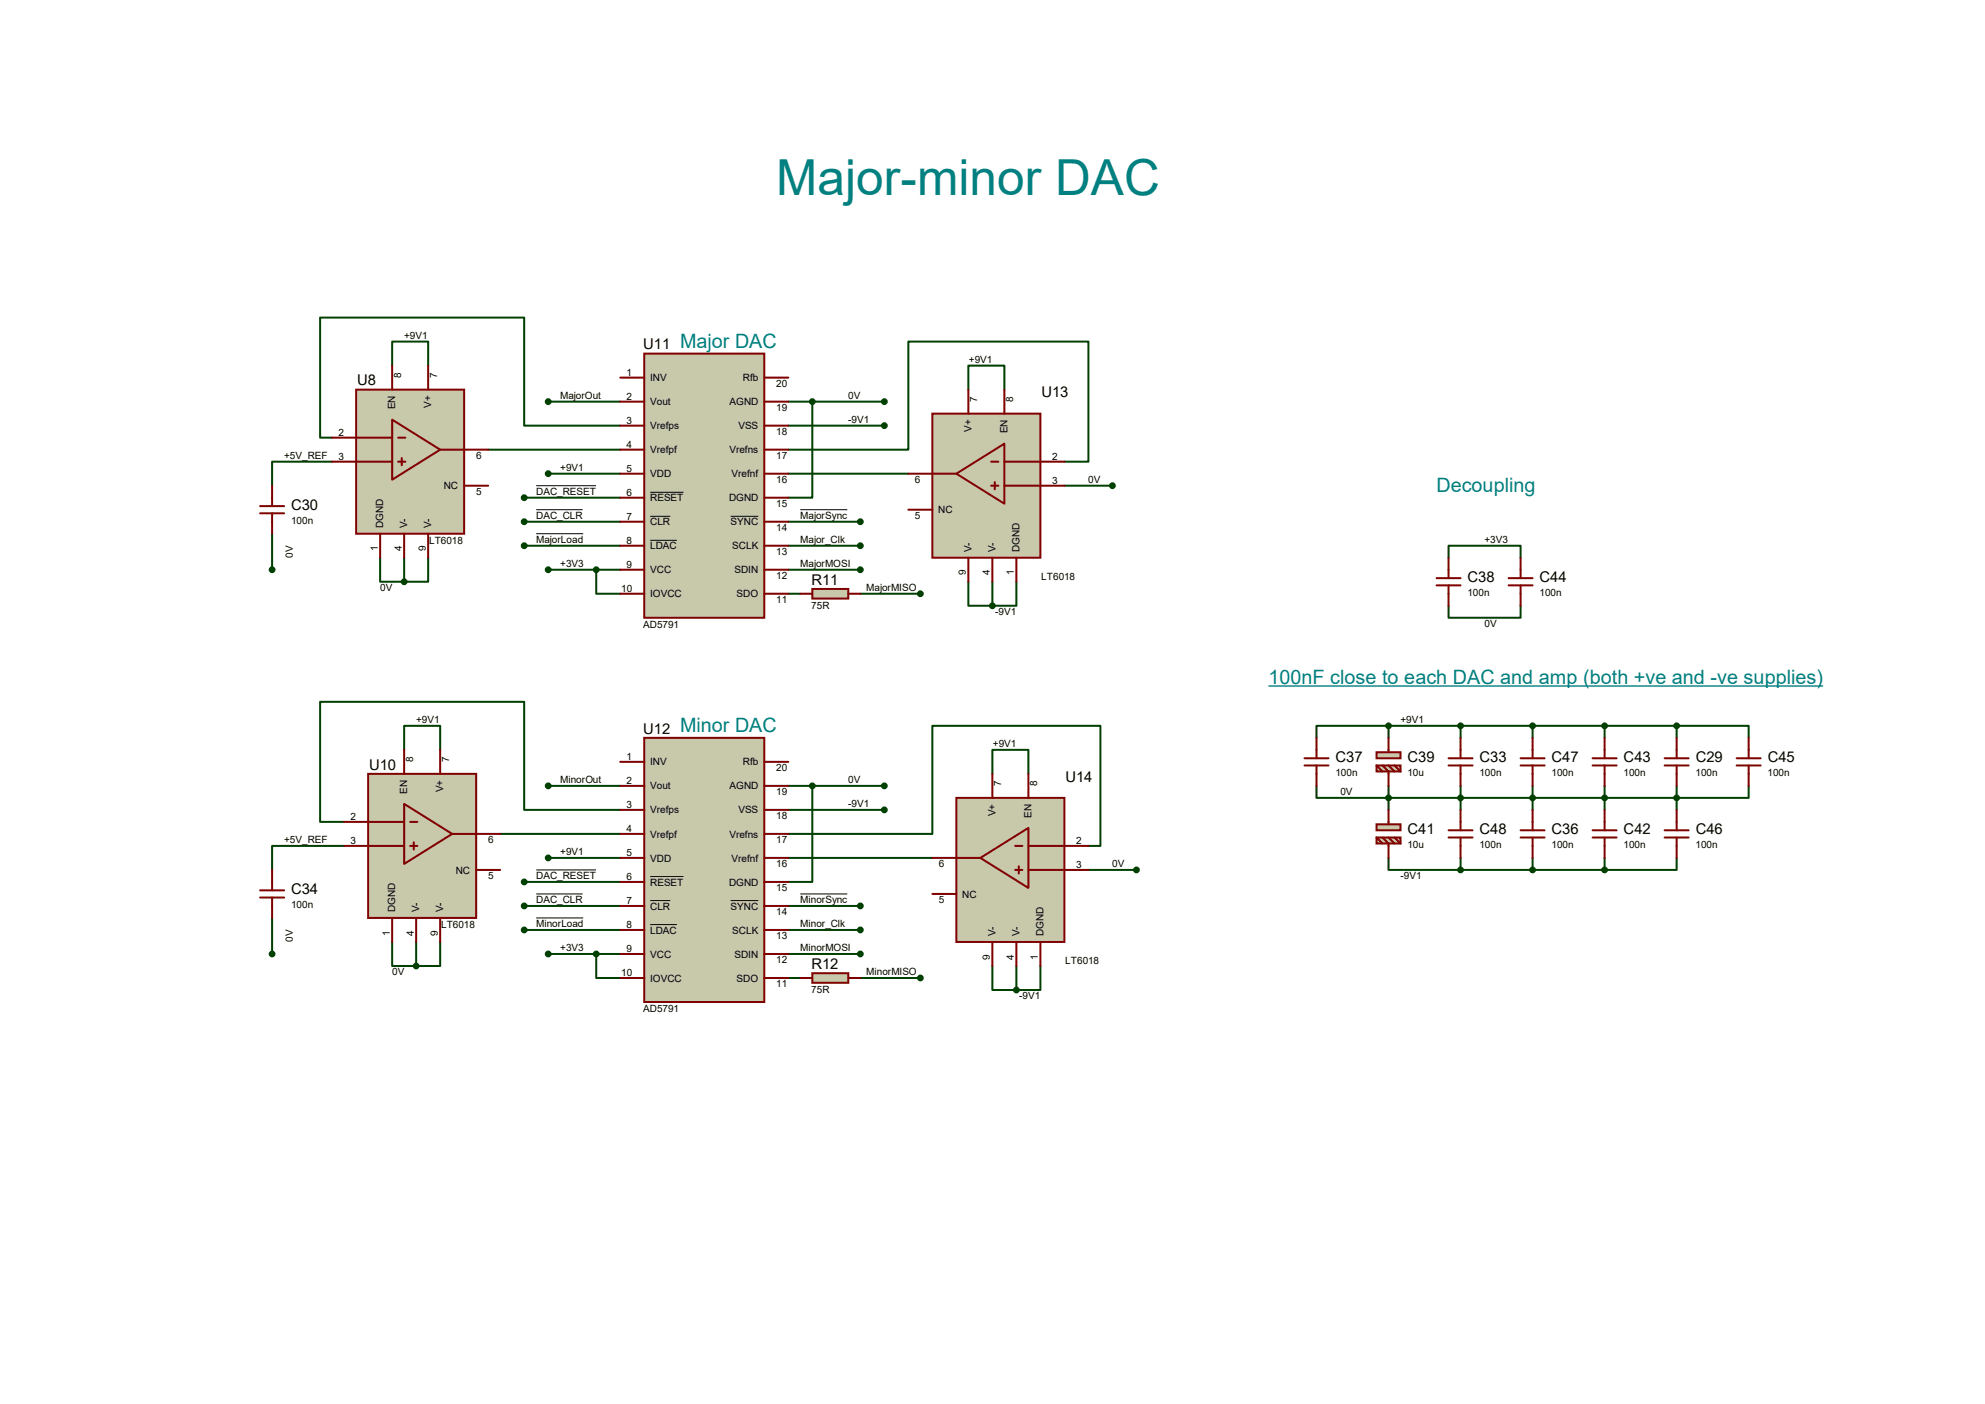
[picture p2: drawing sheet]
<svg xmlns="http://www.w3.org/2000/svg" width="420mm" height="297mm" viewBox="0 0 420 297" stroke-linecap="round" stroke-linejoin="round" font-family="sans-serif">
<g fill="none" stroke="#004000" stroke-width=".42">
<path d="M83 77.3v-5h7.6v5M70.3 97.7h-12.7v5M103.3 95.1h27.9M116 85h15.2M131.2 90h-20.3v-22.8h-43.2v25.4h2.6M166.8 95.1h25.4v-22.8h38.1v25.4h-5.1M166.8 90h20.3M166.8 85h20.3M171.9 85v20.3h-5.1M204.9 82.4v-5.1h7.6v5.1M57.6 112.9v7.6M80.4 118v5.1h5.1"/>
<path d="M85.5 118v5.1M90.6 118v5.1h-5.1M110.9 110.4h20.3M110.9 115.4h20.3M110.9 105.3h20.3M116 100.2h15.2M166.8 100.2h25.4M166.8 110.4h15.2M166.8 115.4h15.2M225.2 102.7h10.2M306.5 118v-2.6h15.2v2.6M116 120.5h15.2"/>
<path d="M126.2 120.5v5.1h5M166.8 120.5h15.2M166.8 125.6h2.5M182 125.6h12.7M204.9 123.1v5h5.1M210 123.1v5M215.1 123.1v5h-5.1M306.5 128.1v2.6h15.2v-2.6M85.5 158.6v-5.1h7.6v5.1M293.8 153.5h-15.2v2.6M293.8 153.5v2.6M293.8 153.5h61"/>
<path d="M309 153.5v2.6M324.3 153.5v2.6M339.5 153.5v2.6M354.8 153.5h15.2v2.6M354.8 153.5v2.6M72.8 178.9h-15.2v5.1M105.8 176.4h25.4M116 166.2h15.2M131.2 171.3h-20.3v-22.8h-43.2v25.4h5.1M166.8 176.4h30.5v-22.9h35.5v25.4h-2.5M166.8 171.3h20.3M166.8 166.2h20.3"/>
<path d="M171.9 166.2v20.4h-5.1M210 163.7v-5.1h7.6v5.1M278.6 166.2v2.6h91.4v-2.6M293.8 166.2v5.1M309 166.2v5.1M324.3 166.2v5.1M339.5 166.2v5.1M354.8 166.2v5.1M57.6 194.2v7.6M83 199.3v5h5.1M88.1 199.3v5M93.1 199.3v5h-5"/>
<path d="M110.9 191.6h20.3M110.9 196.7h20.3M110.9 186.6h20.3M116 181.5h15.2M166.8 181.5h30.5M166.8 191.6h15.2M166.8 196.7h15.2M230.3 184h10.2M293.8 181.5v2.5h15.2M309 184h30.5M309 181.5v2.5M324.3 181.5v2.5"/>
<path d="M339.5 181.5v2.5M354.8 181.5v2.5h-15.3M116 201.8h15.2M126.2 201.8v5.1h5M166.8 201.8h15.2M166.8 206.9h2.5M182 206.9h12.7M210 204.3v5.1h5.1M215.1 204.3v5.1M220.1 204.3v5.1h-5"/>
</g>
<path d="M113.5 107.8h9.8M113.5 112.9h9.9M113.5 102.7h12.6M169.3 107.8h10M113.5 189.1h9.8M113.5 194.2h9.9M113.5 184h12.6M169.3 189.1h10" fill="none" stroke="#000" stroke-width=".21"/>
<path d="M136.3 156.1h25.4v55.9h-25.4z" fill="#c8c8aa" stroke="#800000" stroke-width=".42"/>
<g fill="none" stroke="#800000" stroke-width=".42">
<path d="M131.2 161.2h5.1M131.2 166.2h5.1M131.2 171.3h5.1M131.2 176.4h5.1M161.7 161.2h5.1M161.7 166.2h5.1M161.7 171.3h5.1M161.7 176.4h5.1M131.2 181.5h5.1M131.2 186.6h5.1M131.2 191.6h5.1M131.2 196.7h5.1"/>
<path d="M161.7 181.5h5.1M161.7 186.6h5.1M161.7 191.6h5.1M161.7 196.7h5.1M131.2 201.8h5.1M131.2 206.9h5.1M161.7 201.8h5.1M161.7 206.9h5.1"/>
</g>
<path d="M137.6 185.4h7M137.6 190.5h4.2M137.6 195.6h5.6M154.6 190.5h5.8" fill="none" stroke="#000" stroke-width=".21"/>
<g fill="#004000" stroke="#004000" stroke-width=".42">
<circle cx="126.2" cy="201.8" r=".51"/>
<circle cx="116" cy="181.5" r=".51"/>
<circle cx="187.1" cy="171.3" r=".51"/>
<circle cx="187.1" cy="166.2" r=".51"/>
<circle cx="171.9" cy="166.2" r=".51"/>
<circle cx="182" cy="191.6" r=".51"/>
<circle cx="182" cy="196.7" r=".51"/>
<circle cx="182" cy="201.8" r=".51"/>
<circle cx="116" cy="201.8" r=".51"/>
<circle cx="110.9" cy="196.7" r=".51"/>
<circle cx="110.9" cy="191.6" r=".51"/>
<circle cx="110.9" cy="186.6" r=".51"/>
</g>
<path d="M136.3 74.8h25.4v55.9h-25.4z" fill="#c8c8aa" stroke="#800000" stroke-width=".42"/>
<g fill="none" stroke="#800000" stroke-width=".42">
<path d="M131.2 79.9h5.1M161.7 79.9h5.1M131.2 85h5.1M131.2 90h5.1M131.2 95.1h5.1M161.7 85h5.1M161.7 90h5.1M161.7 95.1h5.1M131.2 100.2h5.1M131.2 105.3h5.1M131.2 110.4h5.1M131.2 115.4h5.1"/>
<path d="M161.7 100.2h5.1M161.7 105.3h5.1M161.7 110.4h5.1M161.7 115.4h5.1M131.2 120.5h5.1M131.2 125.6h5.1M161.7 120.5h5.1M161.7 125.6h5.1"/>
</g>
<path d="M137.6 104.1h7M137.6 109.2h4.2M137.6 114.3h5.6M154.6 109.2h5.8" fill="none" stroke="#000" stroke-width=".21"/>
<g fill="#004000" stroke="#004000" stroke-width=".42">
<circle cx="126.2" cy="120.5" r=".51"/>
<circle cx="116" cy="100.2" r=".51"/>
<circle cx="187.1" cy="90" r=".51"/>
<circle cx="187.1" cy="85" r=".51"/>
<circle cx="171.9" cy="85" r=".51"/>
<circle cx="182" cy="110.4" r=".51"/>
<circle cx="182" cy="115.4" r=".51"/>
<circle cx="182" cy="120.5" r=".51"/>
<circle cx="116" cy="120.5" r=".51"/>
<circle cx="110.9" cy="115.4" r=".51"/>
<circle cx="110.9" cy="110.4" r=".51"/>
<circle cx="110.9" cy="105.3" r=".51"/>
<circle cx="293.8" cy="168.8" r=".51"/>
</g>
<g fill="#c8c8aa" stroke="#800000" stroke-width=".42">
<path d="M291.3 159.1h5v1.3h-5z"/>
<path d="M291.3 161.9h5v1.3h-5z"/>
</g>
<path d="M293.8 156.1v3M291.3 161.9l1.2 1.3M292.5 161.9l1.3 1.3v3M293.8 161.9l1.3 1.3M295.1 161.9l1.2 1.3" fill="none" stroke="#800000" stroke-width=".42"/>
<g fill="#c8c8aa" stroke="#800000" stroke-width=".42">
<path d="M291.3 174.4h5v1.2h-5z"/>
<path d="M291.3 177.2h5v1.2h-5z"/>
</g>
<path d="M278.6 156.1v4.3M276 161.9h5.1M276 160.4h5.1M278.6 161.9v4.3M291.3 177.2l1.2 1.2M292.5 177.2l1.3 1.2v3.1M293.8 171.3v3.1M293.8 177.2l1.3 1.2M295.1 177.2l1.2 1.2" fill="none" stroke="#800000" stroke-width=".42"/>
<g fill="#c8c8aa" stroke="#800000" stroke-width=".42">
<path d="M75.4 82.4h22.8v30.5h-22.8z"/>
<path d="M83 88.8l10.1 6.3-10.1 6.4z"/>
</g>
<path d="M83 77.3v5.1M90.6 77.3v5.1M70.3 92.6h12.7M70.3 97.7h12.7M84.2 92.6h1.6M84.2 97.7h1.6M85 96.9v1.5M93.1 95.1h10.2M80.4 112.9v5.1M85.5 112.9v5.1M90.6 112.9v5.1M98.2 102.7h5.1" fill="none" stroke="#800000" stroke-width=".42"/>
<circle cx="85.5" cy="123.1" r=".51" fill="#004000" stroke="#004000" stroke-width=".42"/>
<g fill="#c8c8aa" stroke="#800000" stroke-width=".42">
<path d="M77.9 163.7h22.9v30.5h-22.9z"/>
<path d="M85.5 170.1l10.2 6.3-10.2 6.4z"/>
</g>
<path d="M85.5 158.6v5.1M93.1 158.6v5.1M72.8 173.9h12.7M72.8 178.9h12.7M86.8 173.9h1.5M86.8 178.9h1.5M87.5 178.2v1.5M95.7 176.4h10.1M83 194.2v5.1M88.1 194.2v5.1M93.1 194.2v5.1M100.8 184h5" fill="none" stroke="#800000" stroke-width=".42"/>
<circle cx="88.1" cy="204.3" r=".51" fill="#004000" stroke="#004000" stroke-width=".42"/>
<g fill="#c8c8aa" stroke="#800000" stroke-width=".42">
<path d="M197.3 87.5h22.8v30.5h-22.8z"/>
<path d="M202.4 100.2l10.1-6.3v12.7z"/>
</g>
<path d="M204.9 82.4v5.1M209.7 97.7h1.5M212.5 97.7h12.7M212.5 82.4v5.1M192.2 100.2h10.2M192.2 107.8h5.1M204.9 118v5.1M209.7 102.7h1.5M210 118v5.1M210.5 102v1.5M212.5 102.7h12.7M215.1 118v5.1" fill="none" stroke="#800000" stroke-width=".42"/>
<circle cx="210" cy="128.1" r=".51" fill="#004000" stroke="#004000" stroke-width=".42"/>
<g fill="#c8c8aa" stroke="#800000" stroke-width=".42">
<path d="M202.4 168.8h22.8v30.5h-22.8z"/>
<path d="M207.4 181.5l10.2-6.4v12.7z"/>
</g>
<g fill="none" stroke="#800000" stroke-width=".42">
<path d="M55 108.6h5.1M55 107.1h5.1M57.6 102.7v4.4M57.6 108.6v4.3M306.5 118v4.3M321.7 118v4.3M304 123.8h5M304 122.3h5M306.5 123.8v4.3M319.2 123.8h5.1M319.2 122.3h5.1M321.7 123.8v4.3"/>
<path d="M309 156.1v4.3M324.3 156.1v4.3M339.5 156.1v4.3M354.8 156.1v4.3M370 156.1v4.3M210 163.7v5.1M214.8 178.9h1.5M217.6 178.9h12.7M217.6 163.7v5.1M306.5 161.9h5.1M306.5 160.4h5.1M306.5 177.2h5.1"/>
<path d="M306.5 175.6h5.1M309 161.9v4.3M309 171.3v4.3M309 177.2v4.3M321.7 161.9h5.1M321.7 160.4h5.1M321.7 177.2h5.1M321.7 175.6h5.1M324.3 161.9v4.3M324.3 171.3v4.3M324.3 177.2v4.3M337 161.9h5.1"/>
<path d="M337 160.4h5.1M337 177.2h5.1M337 175.6h5.1M339.5 161.9v4.3M339.5 171.3v4.3M339.5 177.2v4.3M352.2 161.9h5.1M352.2 160.4h5.1M352.2 177.2h5.1M352.2 175.6h5.1M354.8 161.9v4.3M354.8 171.3v4.3"/>
<path d="M354.8 177.2v4.3M367.5 161.9h5M367.5 160.4h5M370 161.9v4.3M55 189.9h5.1M55 188.3h5.1M57.6 184v4.3M57.6 189.9v4.3M197.3 181.5h10.1M197.3 189.1h5.1M210 199.3v5M214.8 184h1.5"/>
<path d="M215.1 199.3v5M215.6 183.3v1.5M217.6 184h12.7M220.1 199.3v5"/>
</g>
<g fill="#004000" stroke="#004000" stroke-width=".42">
<circle cx="215.1" cy="209.4" r=".51"/>
<circle cx="235.4" cy="102.7" r=".51"/>
<circle cx="240.5" cy="184" r=".51"/>
<circle cx="293.8" cy="153.5" r=".51"/>
<circle cx="309" cy="153.5" r=".51"/>
<circle cx="324.3" cy="153.5" r=".51"/>
<circle cx="309" cy="168.8" r=".51"/>
<circle cx="324.3" cy="168.8" r=".51"/>
<circle cx="339.5" cy="168.8" r=".51"/>
<circle cx="309" cy="184" r=".51"/>
<circle cx="324.3" cy="184" r=".51"/>
<circle cx="57.6" cy="120.5" r=".51"/>
<circle cx="57.6" cy="201.8" r=".51"/>
<circle cx="116" cy="85" r=".51"/>
<circle cx="116" cy="166.2" r=".51"/>
<circle cx="354.8" cy="153.5" r=".51"/>
<circle cx="354.8" cy="168.8" r=".51"/>
<circle cx="339.5" cy="153.5" r=".51"/>
<circle cx="339.5" cy="184" r=".51"/>
</g>
<path d="M268.4 145.1h117.3" fill="none" stroke="#008080" stroke-width=".3"/>
<path d="M171.9 124.6h7.6v2h-7.6z" fill="#c8c8aa" stroke="#800000" stroke-width=".42"/>
<path d="M169.3 125.6h2.6M179.5 125.6h2.5" fill="none" stroke="#800000" stroke-width=".42"/>
<circle cx="194.7" cy="125.6" r=".51" fill="#004000" stroke="#004000" stroke-width=".42"/>
<path d="M171.9 205.9h7.6v2h-7.6z" fill="#c8c8aa" stroke="#800000" stroke-width=".42"/>
<path d="M169.3 206.9h2.6M179.5 206.9h2.5" fill="none" stroke="#800000" stroke-width=".42"/>
<circle cx="194.7" cy="206.9" r=".51" fill="#004000" stroke="#004000" stroke-width=".42"/>
<text font-size="10.5" fill="#008080" x="164.3" y="41.1">Major-minor DAC</text>
<g font-size="4.2" fill="#008080">
<text x="143.9" y="73.5">Major DAC</text>
<text x="304" y="104">Decoupling</text>
<text x="268.4" y="144.7">100nF close to each DAC and amp (both +ve and -ve supplies)</text>
<text x="143.9" y="154.8">Minor DAC</text>
</g>
<g font-size="3.1">
<text x="136.1" y="73.9">U11</text>
<text x="75.6" y="81.5">U8</text>
<text x="220.4" y="84.1">U13</text>
<text x="61.6" y="107.9">C30</text>
<text x="171.7" y="123.7">R11</text>
<text x="310.5" y="123.1">C38</text>
<text x="325.8" y="123.1">C44</text>
<text x="136.1" y="155.2">U12</text>
<text x="282.6" y="161.2">C37</text>
<text x="297.8" y="161.2">C39</text>
<text x="313.1" y="161.2">C33</text>
<text x="328.3" y="161.2">C47</text>
<text x="343.5" y="161.2">C43</text>
<text x="358.8" y="161.2">C29</text>
<text x="374" y="161.2">C45</text>
<text x="78.1" y="162.8">U10</text>
<text x="225.4" y="165.4">U14</text>
<text x="297.8" y="176.5">C41</text>
<text x="313.1" y="176.5">C48</text>
<text x="328.3" y="176.5">C36</text>
<text x="343.5" y="176.5">C42</text>
<text x="358.8" y="176.5">C46</text>
<text x="61.6" y="189.2">C34</text>
<text x="171.7" y="205">R12</text>
</g>
<g font-size="2.1">
<text x="85.5" y="71.7">+9V1</text>
<text x="205" y="76.8">+9V1</text>
<text x="84.9" y="79.9" transform="rotate(-90 84.9 79.9)">8</text>
<text x="92.5" y="79.9" transform="rotate(-90 92.5 79.9)">7</text>
<text x="132.6" y="79.5">1</text>
<text x="137.6" y="80.6">INV</text>
<text x="157.2" y="80.6">Rfb</text>
<text x="164.2" y="81.8">20</text>
<text x="83.6" y="86.6" transform="rotate(-90 83.6 86.6)">EN</text>
<text x="91.3" y="86.3" transform="rotate(-90 91.3 86.3)">V+</text>
<text x="118.5" y="84.4">MajorOut</text>
<text x="132.6" y="84.6">2</text>
<text x="132.6" y="89.7">3</text>
<text x="137.6" y="85.7">Vout</text>
<text x="154.4" y="85.7">AGND</text>
<text x="164.2" y="86.9">19</text>
<text x="179.5" y="89.5">-9V1</text>
<text x="179.5" y="84.4">0V</text>
<text x="206.8" y="85" transform="rotate(-90 206.8 85)">7</text>
<text x="214.4" y="85" transform="rotate(-90 214.4 85)">8</text>
<text x="71.6" y="92.2">2</text>
<text x="132.6" y="94.7">4</text>
<text x="137.6" y="90.8">Vrefps</text>
<text x="137.6" y="95.9">Vrefpf</text>
<text x="154.3" y="95.9">Vrefns</text>
<text x="156.2" y="90.8">VSS</text>
<text x="164.2" y="92">18</text>
<text x="205.6" y="91.4" transform="rotate(-90 205.6 91.4)">V+</text>
<text x="213.2" y="91.7" transform="rotate(-90 213.2 91.7)">EN</text>
<text x="60.1" y="97.1">+5V_REF</text>
<text x="71.6" y="97.3">3</text>
<text x="100.7" y="97.1">6</text>
<text x="118.5" y="99.6">+9V1</text>
<text x="132.6" y="99.8">5</text>
<text x="137.6" y="101">VDD</text>
<text x="154.8" y="101">Vrefnf</text>
<text x="164.2" y="97.1">17</text>
<text x="222.7" y="97.3">2</text>
<text x="93.9" y="103.5">NC</text>
<text x="100.7" y="104.7">5</text>
<text x="113.4" y="104.7">DAC_RESET</text>
<text x="132.6" y="104.9">6</text>
<text x="137.6" y="106">RESET</text>
<text x="154.2" y="106">DGND</text>
<text x="164.2" y="107.2">15</text>
<text x="164.2" y="102.2">16</text>
<text x="193.5" y="102.2">6</text>
<text x="222.7" y="102.4">3</text>
<text x="230.3" y="102.2">0V</text>
<text x="61.6" y="110.8">100n</text>
<text x="81.1" y="111.6" transform="rotate(-90 81.1 111.6)">DGND</text>
<text x="86.2" y="111.6" transform="rotate(-90 86.2 111.6)">V-</text>
<text x="91.3" y="111.6" transform="rotate(-90 91.3 111.6)">V-</text>
<text x="113.4" y="109.8">DAC_CLR</text>
<text x="132.6" y="110">7</text>
<text x="137.6" y="111.1">CLR</text>
<text x="154.6" y="111.1">SYNC</text>
<text x="164.2" y="112.3">14</text>
<text x="169.3" y="109.8">MajorSync</text>
<text x="193.5" y="109.8">5</text>
<text x="198.5" y="108.6">NC</text>
<text x="61.9" y="118" transform="rotate(-90 61.9 118)">0V</text>
<text x="79.9" y="116.6" transform="rotate(-90 79.9 116.6)">1</text>
<text x="85" y="116.6" transform="rotate(-90 85 116.6)">4</text>
<text x="90.1" y="116.6" transform="rotate(-90 90.1 116.6)">9</text>
<text x="90.8" y="115.1">LT6018</text>
<text x="113.4" y="114.9">MajorLoad</text>
<text x="118.5" y="119.9">+3V3</text>
<text x="132.6" y="115.1">8</text>
<text x="137.6" y="116.2">LDAC</text>
<text x="154.9" y="116.2">SCLK</text>
<text x="164.2" y="117.4">13</text>
<text x="169.3" y="114.9">Major_Clk</text>
<text x="169.3" y="119.9">MajorMOSI</text>
<text x="205.6" y="116.7" transform="rotate(-90 205.6 116.7)">V-</text>
<text x="210.6" y="116.7" transform="rotate(-90 210.6 116.7)">V-</text>
<text x="215.7" y="116.7" transform="rotate(-90 215.7 116.7)">DGND</text>
<text x="314.1" y="114.9">+3V3</text>
<text x="80.4" y="125">0V</text>
<text x="131.4" y="125.2">10</text>
<text x="132.6" y="120.1">9</text>
<text x="137.6" y="121.3">VCC</text>
<text x="155.4" y="121.3">SDIN</text>
<text x="164.2" y="122.5">12</text>
<text x="183.3" y="125">MajorMISO</text>
<text x="204.4" y="121.7" transform="rotate(-90 204.4 121.7)">9</text>
<text x="209.4" y="121.7" transform="rotate(-90 209.4 121.7)">4</text>
<text x="214.5" y="121.7" transform="rotate(-90 214.5 121.7)">1</text>
<text x="220.3" y="122.7">LT6018</text>
<text x="137.6" y="126.4">IOVCC</text>
<text x="155.9" y="126.4">SDO</text>
<text x="164.2" y="127.6">11</text>
<text x="171.6" y="128.8">75R</text>
<text x="210.6" y="130.1">-9V1</text>
<text x="310.5" y="126.1">100n</text>
<text x="325.7" y="126.1">100n</text>
<text x="136.1" y="132.8">AD5791</text>
<text x="314.1" y="132.6">0V</text>
<text x="88" y="153">+9V1</text>
<text x="296.3" y="153">+9V1</text>
<text x="87.4" y="161.2" transform="rotate(-90 87.4 161.2)">8</text>
<text x="95" y="161.2" transform="rotate(-90 95 161.2)">7</text>
<text x="132.6" y="160.8">1</text>
<text x="137.6" y="161.9">INV</text>
<text x="157.2" y="161.9">Rfb</text>
<text x="210.1" y="158">+9V1</text>
<text x="86.2" y="167.9" transform="rotate(-90 86.2 167.9)">EN</text>
<text x="93.8" y="167.6" transform="rotate(-90 93.8 167.6)">V+</text>
<text x="118.5" y="165.7">MinorOut</text>
<text x="132.6" y="165.9">2</text>
<text x="137.6" y="167">Vout</text>
<text x="154.4" y="167">AGND</text>
<text x="164.2" y="163.1">20</text>
<text x="179.5" y="165.7">0V</text>
<text x="211.9" y="166.2" transform="rotate(-90 211.9 166.2)">7</text>
<text x="219.5" y="166.2" transform="rotate(-90 219.5 166.2)">8</text>
<text x="282.6" y="164.2">100n</text>
<text x="297.8" y="164.2">10u</text>
<text x="313" y="164.2">100n</text>
<text x="328.3" y="164.2">100n</text>
<text x="343.5" y="164.2">100n</text>
<text x="358.7" y="164.2">100n</text>
<text x="374" y="164.2">100n</text>
<text x="74.2" y="173.5">2</text>
<text x="132.6" y="170.9">3</text>
<text x="137.6" y="172.1">Vrefps</text>
<text x="156.2" y="172.1">VSS</text>
<text x="164.2" y="173.3">18</text>
<text x="164.2" y="168.2">19</text>
<text x="179.5" y="170.7">-9V1</text>
<text x="210.6" y="172.7" transform="rotate(-90 210.6 172.7)">V+</text>
<text x="218.3" y="173" transform="rotate(-90 218.3 173)">EN</text>
<text x="283.6" y="168.2">0V</text>
<text x="60.1" y="178.4">+5V_REF</text>
<text x="74.2" y="178.6">3</text>
<text x="103.3" y="178.4">6</text>
<text x="132.6" y="176">4</text>
<text x="137.6" y="177.2">Vrefpf</text>
<text x="154.3" y="177.2">Vrefns</text>
<text x="164.2" y="178.4">17</text>
<text x="227.7" y="178.6">2</text>
<text x="297.8" y="179.4">10u</text>
<text x="313" y="179.4">100n</text>
<text x="328.3" y="179.4">100n</text>
<text x="343.5" y="179.4">100n</text>
<text x="358.7" y="179.4">100n</text>
<text x="96.4" y="184.8">NC</text>
<text x="103.3" y="186">5</text>
<text x="113.4" y="186">DAC_RESET</text>
<text x="118.5" y="180.9">+9V1</text>
<text x="132.6" y="181.1">5</text>
<text x="137.6" y="182.2">VDD</text>
<text x="154.8" y="182.2">Vrefnf</text>
<text x="164.2" y="183.4">16</text>
<text x="198.6" y="183.4">6</text>
<text x="227.7" y="183.6">3</text>
<text x="235.4" y="183.4">0V</text>
<text x="296.3" y="186">-9V1</text>
<text x="113.4" y="191.1">DAC_CLR</text>
<text x="132.6" y="186.2">6</text>
<text x="132.6" y="191.3">7</text>
<text x="137.6" y="187.3">RESET</text>
<text x="154.2" y="187.3">DGND</text>
<text x="164.2" y="188.5">15</text>
<text x="169.3" y="191.1">MinorSync</text>
<text x="198.6" y="191.1">5</text>
<text x="203.6" y="189.9">NC</text>
<text x="61.6" y="192.1">100n</text>
<text x="82.5" y="197.9" transform="rotate(-90 82.5 197.9)">1</text>
<text x="83.6" y="192.9" transform="rotate(-90 83.6 192.9)">DGND</text>
<text x="87.5" y="197.9" transform="rotate(-90 87.5 197.9)">4</text>
<text x="88.7" y="192.9" transform="rotate(-90 88.7 192.9)">V-</text>
<text x="92.6" y="197.9" transform="rotate(-90 92.6 197.9)">9</text>
<text x="93.3" y="196.3">LT6018</text>
<text x="93.8" y="192.9" transform="rotate(-90 93.8 192.9)">V-</text>
<text x="113.4" y="196.1">MinorLoad</text>
<text x="132.6" y="196.3">8</text>
<text x="137.6" y="192.4">CLR</text>
<text x="137.6" y="197.5">LDAC</text>
<text x="154.6" y="192.4">SYNC</text>
<text x="154.9" y="197.5">SCLK</text>
<text x="164.2" y="193.6">14</text>
<text x="169.3" y="196.1">Minor_Clk</text>
<text x="210.6" y="198" transform="rotate(-90 210.6 198)">V-</text>
<text x="215.7" y="198" transform="rotate(-90 215.7 198)">V-</text>
<text x="220.8" y="198" transform="rotate(-90 220.8 198)">DGND</text>
<text x="61.9" y="199.3" transform="rotate(-90 61.9 199.3)">0V</text>
<text x="118.5" y="201.2">+3V3</text>
<text x="132.6" y="201.4">9</text>
<text x="137.6" y="202.6">VCC</text>
<text x="155.4" y="202.6">SDIN</text>
<text x="164.2" y="203.8">12</text>
<text x="164.2" y="198.7">13</text>
<text x="169.3" y="201.2">MinorMOSI</text>
<text x="209.4" y="203" transform="rotate(-90 209.4 203)">9</text>
<text x="214.5" y="203" transform="rotate(-90 214.5 203)">4</text>
<text x="219.6" y="203" transform="rotate(-90 219.6 203)">1</text>
<text x="225.4" y="204">LT6018</text>
<text x="83" y="206.3">0V</text>
<text x="131.4" y="206.5">10</text>
<text x="137.6" y="207.6">IOVCC</text>
<text x="155.9" y="207.6">SDO</text>
<text x="164.2" y="208.8">11</text>
<text x="183.3" y="206.3">MinorMISO</text>
<text x="136.1" y="214.1">AD5791</text>
<text x="171.6" y="210.1">75R</text>
<text x="215.7" y="211.4">-9V1</text>
</g>
</svg>
